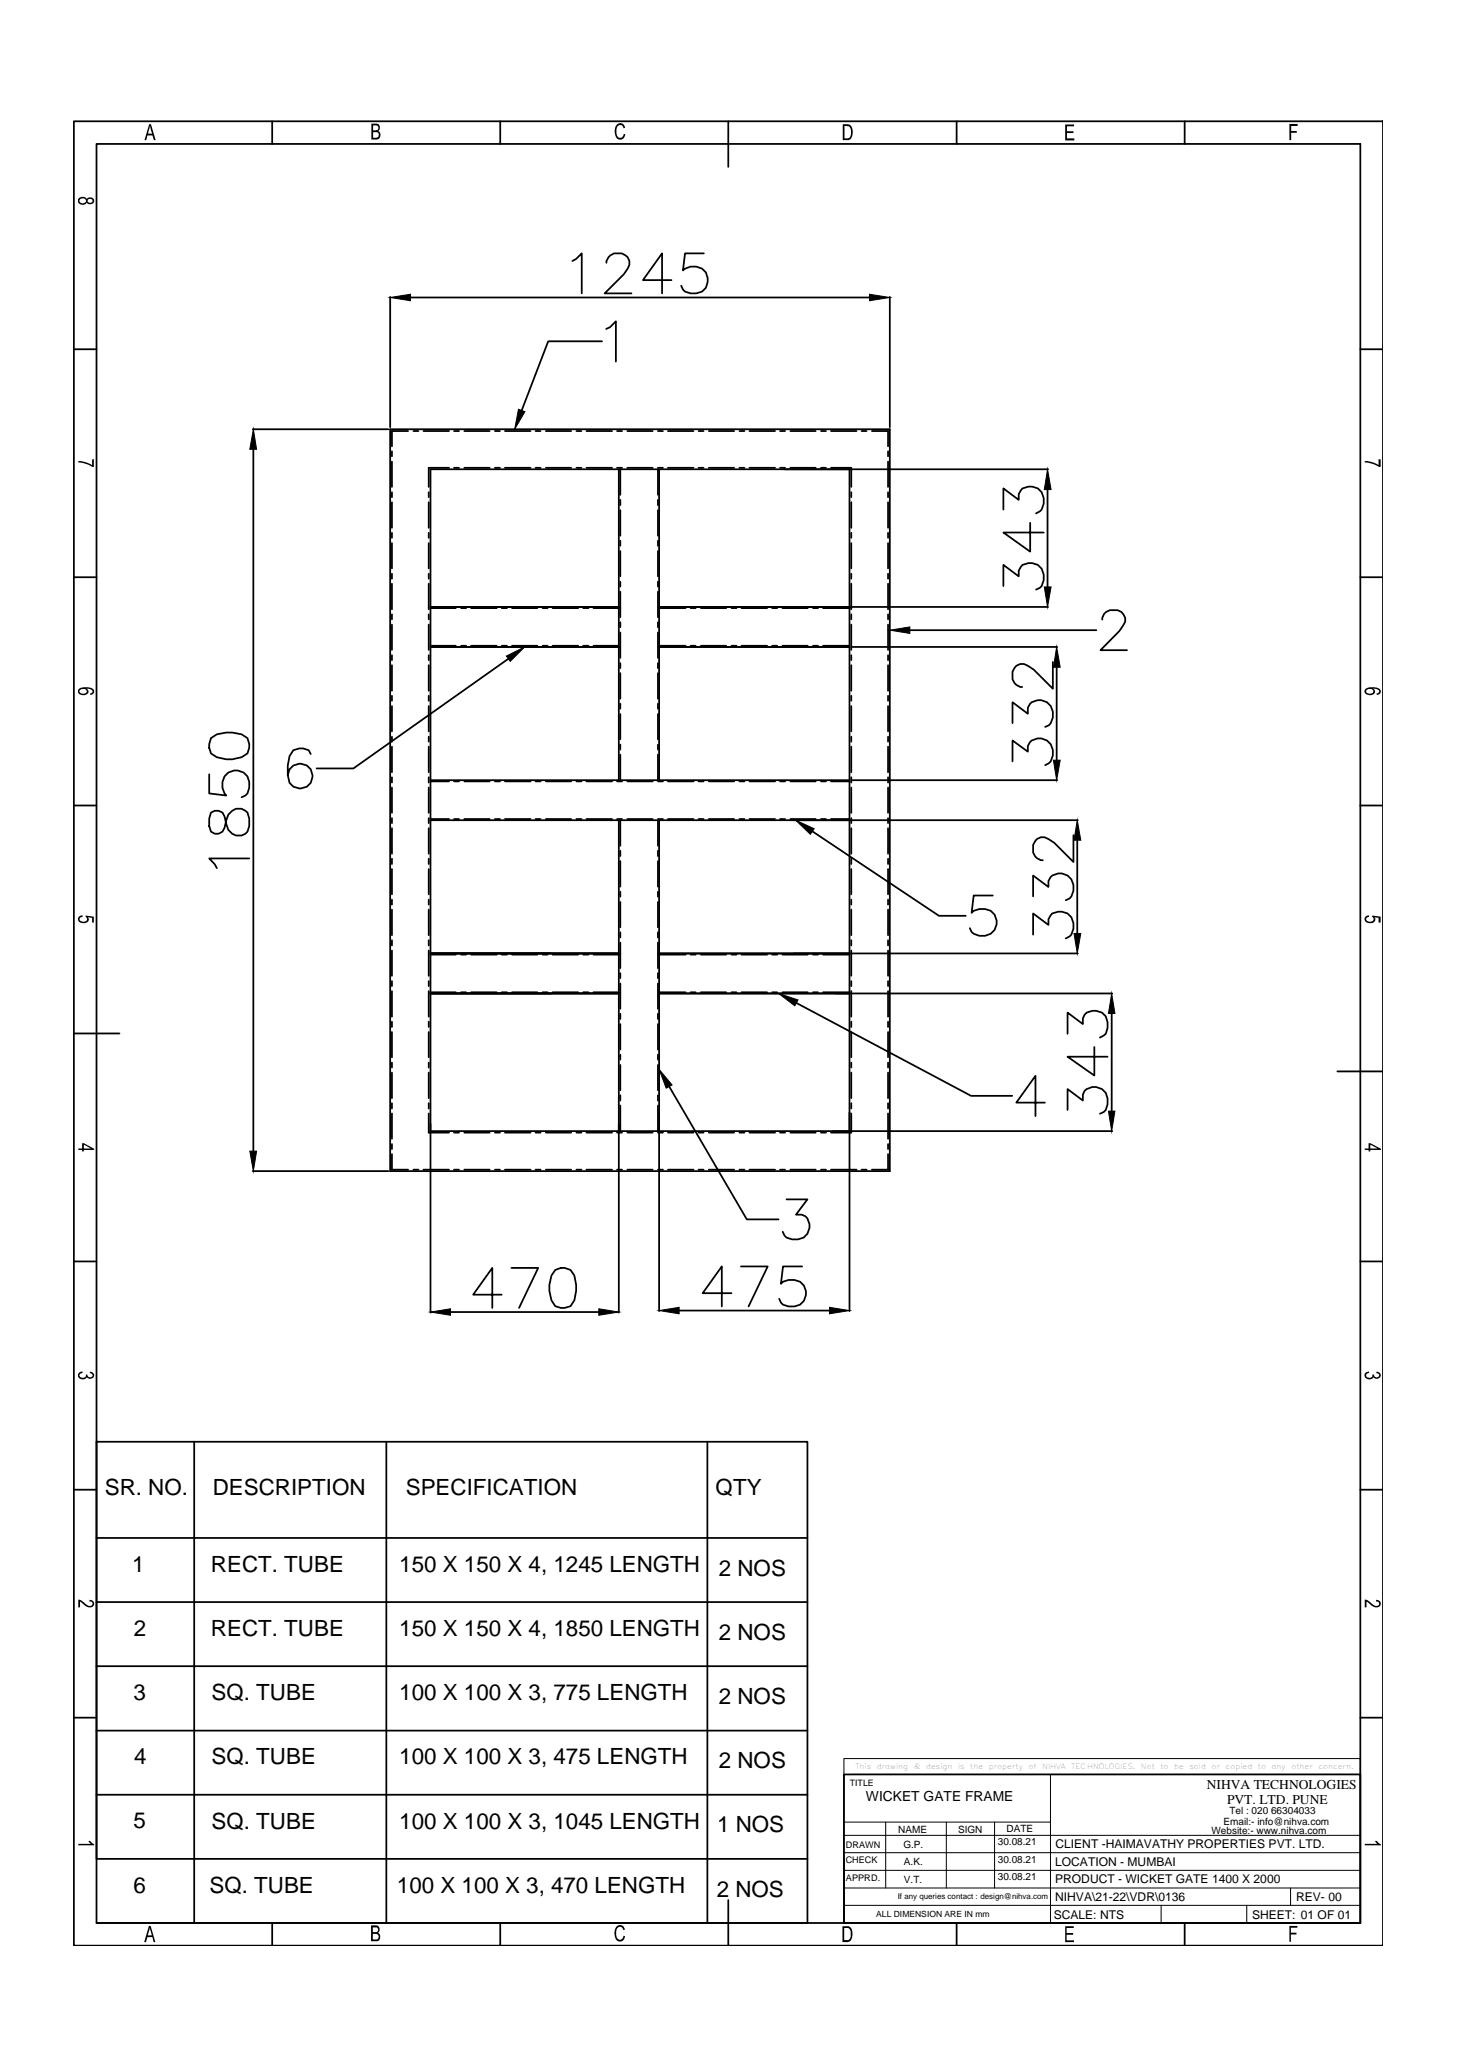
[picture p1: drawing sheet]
<svg xmlns="http://www.w3.org/2000/svg" width="210mm" height="297mm" viewBox="0 0 210 297" stroke-linecap="round" stroke-linejoin="round" font-family="sans-serif">
<!-- layer: 0 -->
<g fill="none" stroke="#000" stroke-width=".25">
<path d="M10.6 17.5h188.4v262.5h-188.4zM39.2 17.5v3.2M72 17.5v3.2M104.8 17.5v6.5M137.6 17.5v3.2M170.4 17.5v3.2M13.9 20.7h181.8v256h-181.8zM82.3 37.6l.6-.3 .8-.8v5.7M87.2 37.8a1.51 1.51 0 0 1 1.1-1.3h1.2a1.41 1.41 0 0 1 .8 2.2l-.6 .8-2.7 2.7h3.8M101.3 36.5h-2.7l-.3 2.4a2.24 2.24 0 0 1 3.3 .3 1.98 1.98 0 0 1-.1 2.3 1.98 1.98 0 0 1-2.1 .7l-.8-.2-.3-.3-.3-.6M10.6 50.3h3.3M56.1 42.7v18.8"/>
<path d="M59.1 42.8h66M86.6 49.1h-7.7l-3.8 10M87.2 47.3l.6-.2 .8-.9v5.8M96.6 40.3h-4.1l2.8-3.8v5.7M128 42.7v18.8M195.7 50.3h3.3M36.4 61.8h19.5M36.4 64.7v101M56.1 61.8h71.9v106.7h-71.9zM56.4 65v.7M56.4 66.4v3.7M56.4 70.8v.8"/>
<path d="M56.4 72.3v3.7M56.4 76.7v.7M56.4 78.2v3.6M58.7 62h-2.3v2.2M59.5 62h.7M60.9 62h3.7M61.7 70.8v.8M61.7 72.3v3.7M61.7 76.7v.7M61.7 78.2v3.6M64.6 67.3h-2.9v2.8M65.3 62h.7"/>
<path d="M65.3 67.3h.7M66.8 62h3.6M66.8 67.3h3.6M71.2 62h.7M71.2 67.3h.7M72.6 62h3.7M72.6 67.3h3.7M77 62h.8M77 67.3h.8M78.5 62h3.7M78.5 67.3h3.7M82.9 62h.8"/>
<path d="M82.9 67.3h.8M84.4 62h3.7M84.4 67.3h3.7M88.8 62h.7M88.8 67.3h.7M89 67.5v44.8M89.2 67.5v3.7M89.2 71.9v.8M89.2 73.4v3.7M89.2 77.8v.7M89.2 79.3v3.6M90.3 62h3.6"/>
<path d="M90.3 67.3h3.6M94.7 67.5v3.7M94.7 71.9v.8M94.7 73.4v3.7M94.7 77.8v.7M94.7 79.3v3.6M94.7 62h.7M94.7 67.3h.7M94.8 67.5v44.8M96.1 62h3.7M96.1 67.3h3.7M100.5 62h.7"/>
<path d="M100.5 67.3h.7M102 62h3.6M102 67.3h3.6M106.4 62h.7M106.4 67.3h.7M107.8 62h3.7M107.8 67.3h3.7M112.2 62h.7M112.2 67.3h.7M113.7 62h3.6M113.7 67.3h3.6M118.1 62h.7"/>
<path d="M118.1 67.3h.7M119.5 62h3.7M119.5 67.3h3v2.8M122.2 67.5v121.2M122.5 70.8v.8M122.5 72.3v3.7M122.5 76.7v.7M122.5 78.2v3.6M124 62h.7M125.4 62h2.4v2.2M127.8 65v.7M127.8 66.4v3.7"/>
<path d="M127.8 70.8v.8M127.8 72.3v3.7M127.8 76.7v.7M127.8 78.2v3.6M144.4 73.3v-3l2.2 1.6a1.59 1.59 0 0 1 1.9-1.9 1.96 1.96 0 0 1 1.7 2.5l-.3 .8-.8 .6M148.2 75.2v4.2l-3.8-2.8h5.8M150.7 70.5v14M150.8 67.5h-88.9v121.4M10.6 83.1h3.3M56.4 82.6v.7M56.4 84v3.7M56.4 88.4v.7"/>
<path d="M56.4 89.9v3.6M56.4 94.3v.7M56.4 95.7v3.7M61.7 82.6v.7M61.7 84v3.7M61.7 88.4v.7M61.7 89.9v3.6M61.7 94.3v.7M61.7 95.7v3.7M61.9 92.9h3.7M61.9 87.5h3.7M66.3 92.9h.8"/>
<path d="M66.3 87.5h.8M67.8 92.9h3.7M67.8 87.5h3.7M72.2 92.9h.7M72.2 87.5h.7M73.2 94.8l-22.4 15.8h-5.2M73.7 92.9h3.6M73.7 87.5h3.6M78.1 92.9h.7M78.1 87.5h.7M79.5 92.9h3.7M79.5 87.5h3.7"/>
<path d="M83.9 92.9h.8M83.9 87.5h.8M85 93.1h4h-27.1h27.1M85 87.3h4h-27.1h27.1M85.4 92.9h3.6M85.4 87.5h3.6M89.2 83.7v.7M89.2 85.1v3.7M89.2 89.5v.8M89.2 91v3.7M89.2 95.4v.8M89.2 96.9v3.7"/>
<path d="M94.7 83.7v.7M94.7 85.1v3.7M94.7 89.5v.8M94.7 91v3.7M94.7 95.4v.8M94.7 96.9v3.7M94.8 93.1h27.4M94.8 87.3h56M94.8 92.9h3.8M94.8 87.5h3.8M99.4 92.9h.7M99.4 87.5h.7"/>
<path d="M100.8 92.9h3.7M100.8 87.5h3.7M105.2 92.9h.8M105.2 87.5h.8M106.7 92.9h3.7M106.7 87.5h3.7M111.1 92.9h.7M111.1 87.5h.7M112.6 92.9h3.6M112.6 87.5h3.6M117 92.9h.7M117 87.5h.7"/>
<path d="M118.4 92.9h3.8M118.4 87.5h3.8M122.5 82.6v.7M122.5 84v3.7M122.5 88.4v.7M122.5 89.9v3.6M122.5 94.3v.7M122.5 95.7v3.7M122.5 93.1h29.6M127.8 82.6v.7M127.8 84v3.7M127.8 88.4v.7"/>
<path d="M127.8 89.9v3.6M127.8 94.3v.7M127.8 95.7v3.7M130.9 90.7h26.8M144.4 84.3v-3l2.2 1.6a1.59 1.59 0 0 1 1.9-1.9 1.96 1.96 0 0 1 1.7 2.5l-.3 .8-.3 .3-.5 .3M151.5 95.3v3.8l-2.8-2.7-.8-.6a1.39 1.39 0 0 0-2.2 .9v1.1a1.5 1.5 0 0 0 1.4 1.1M152 96v13.4M158.6 89.2a1.37 1.37 0 0 1 1.1-1.4h1.1a1.42 1.42 0 0 1 .8 2.2l-.6 .8-2.7 2.8h3.8M195.7 83.1h3.3M10.6 115.9h3.3M30.1 111.4v2.8l2.5 .3a2.06 2.06 0 0 1 0-3.1 2.06 2.06 0 0 1 3 .3 2.39 2.39 0 0 1-.3 2.8l-.5 .2M30.4 116.9l-.3 .9v1.1l.3 .8a1.17 1.17 0 0 0 1.9-.6l.3-1.1a1.75 1.75 0 0 1 1.1-1.5 1.75 1.75 0 0 1 1.9 .4 2.74 2.74 0 0 1-.3 3.1 1.77 1.77 0 0 1-2.7-1.4l-.3-1.1a1.21 1.21 0 0 0-1.9-.6z"/>
<path d="M30.4 106.2l.8-.5 1.4-.3h.8l1.4 .3 .8 .5 .3 .9v.5l-.3 .8a4.4 4.4 0 0 1-5.2 0l-.3-.8v-.5zM44.7 108.5l-.3-.5-.8-.3h-.5l-.9 .3-.5 .8-.3 1.4v1.4l.3 1.1a1.79 1.79 0 0 0 2.8 .2 1.79 1.79 0 0 0-.6-2.8 1.79 1.79 0 0 0-2.5 1.5M56.4 100.1v.8M56.4 101.6v3.7M56.4 106v.7M56.4 107.5v3.6M56.4 111.9v.7M56.4 113.3v3.7M56.4 117.7v.8M56.4 119.2v3.7M61.7 100.1v.8M61.7 101.6v3.7"/>
<path d="M61.7 106v.7M61.7 107.5v3.6M61.7 111.9v.7M61.7 113.3v3.7M61.7 117.7v.8M61.7 119.2v3.7M61.9 118h93.2M61.9 117.9h2.7M61.9 112.3h60.3M61.9 112.5h2.7M65.3 117.9h.7M65.3 112.5h.7"/>
<path d="M66.8 117.9h3.6M66.8 112.5h3.6M71.2 117.9h.7M71.2 112.5h.7M72.6 117.9h3.7M72.6 112.5h3.7M77 117.9h.8M77 112.5h.8M78.5 117.9h3.7M78.5 112.5h3.7M82.9 117.9h.8M82.9 112.5h.8"/>
<path d="M84.4 117.9h3.7M84.4 112.5h3.7M88.8 117.9h.7M88.8 112.5h.7M89 118v70.9M89.2 101.3v.7M89.2 102.8v3.6M89.2 107.2v.7M89.2 108.6v3.7M89.2 118v3.7M90.3 117.9h3.6M90.3 112.5h3.6"/>
<path d="M94.7 101.3v.7M94.7 102.8v3.6M94.7 107.2v.7M94.7 108.6v3.7M94.7 118v3.7M94.7 117.9h.7M94.7 112.5h.7M94.8 118v70.7M96.1 117.9h3.7M96.1 112.5h3.7M100.5 117.9h.7M100.5 112.5h.7"/>
<path d="M102 117.9h3.6M102 112.5h3.6M106.4 117.9h.7M106.4 112.5h.7M107.8 117.9h3.7M107.8 112.5h3.7M112.2 117.9h.7M112.2 112.5h.7M113.7 117.9h3.6M113.7 112.5h3.6M116.9 119.6l18.2 12.2h3.8M118.1 117.9h.7"/>
<path d="M118.1 112.5h.7M119.5 117.9h2.7M119.5 112.5h2.7M122.5 100.1v.8M122.5 101.6v3.7M122.5 106v.7M122.5 107.5v3.6M122.5 111.9v.7M122.5 113.3v3.7M122.5 117.7v.8M122.5 119.2v3.7M122.5 112.3h29.6"/>
<path d="M127.8 100.1v.8M127.8 101.6v3.7M127.8 106v.7M127.8 107.5v3.6M127.8 111.9v.7M127.8 113.3v3.7M127.8 117.7v.8M127.8 119.2v3.7M145.7 109.6v-3l2.2 1.6a1.59 1.59 0 0 1 1.9-1.9 2.13 2.13 0 0 1 1.1 3.5l-.5 .3M145.7 104.1v-3l2.2 1.6a1.6 1.6 0 0 1 1.9-1.9 2.16 2.16 0 0 1 1.1 3.6l-.5 .2M195.7 115.9h3.3M35.9 123.5h-5.8l.8 .9 .3 .5"/>
<path d="M56.4 123.6v.7M56.4 125.1v3.6M56.4 129.5v.7M56.4 130.9v3.7M56.4 135.3v.8M56.4 136.8v3.6M61.7 123.6v.7M61.7 125.1v3.6M61.7 129.5v.7M61.7 130.9v3.7M61.7 135.3v.8M61.7 136.8v3.6"/>
<path d="M61.9 137.2h27.1h-27.1M61.9 137.2h17.3M61.9 137.4h3.7M66.3 137.4h.8M67.8 137.4h3.7M72.2 137.4h.7M73.7 137.4h3.6M78.1 137.4h.7M79.5 137.4h3.7M83.9 137.4h.8M85.4 137.4h3.6M89.2 122.4v.8"/>
<path d="M89.2 123.9v3.7M89.2 128.3v.7M89.2 129.8v3.6M89.2 134.2v.7M89.2 135.7v3.6M94.7 122.4v.8M94.7 123.9v3.7M94.7 128.3v.7M94.7 129.8v3.6M94.7 134.2v.7M94.7 135.7v3.6M94.8 137.2h60.3"/>
<path d="M94.8 137.4h3.8M99.4 137.4h.7M100.8 137.4h3.7M105.2 137.4h.8M106.7 137.4h3.7M111.1 137.4h.7M112.6 137.4h3.6M117 137.4h.7M118.4 137.4h3.8M122.5 123.6v.7M122.5 125.1v3.6M122.5 129.5v.7"/>
<path d="M122.5 130.9v3.7M122.5 135.3v.8M122.5 136.8v3.6M127.8 123.6v.7M127.8 125.1v3.6M127.8 129.5v.7M127.8 130.9v3.7M127.8 135.3v.8M127.8 136.8v3.6M142.8 128.9h-2.7l-.3 2.5a2.28 2.28 0 0 1 3.3 .2 2.08 2.08 0 0 1-.5 2.8 2.08 2.08 0 0 1-2.8-.3l-.3-.5M148.6 134.5v-3l2.2 1.6a1.59 1.59 0 0 1 2-1.9 1.96 1.96 0 0 1 1.6 2.5l-.3 .8-.8 .6M148.6 129v-3l2.2 1.6a1.6 1.6 0 0 1 2-1.9 2.16 2.16 0 0 1 1.1 3.6l-.6 .3"/>
<path d="M154.4 120.2v3.9l-2.7-2.8-.9-.6a1.39 1.39 0 0 0-2.2 .9v1.1a1.5 1.5 0 0 0 1.4 1.1M155 120.9v13.4M10.6 148.7h6.6M56.4 141.2v.7M56.4 142.6v3.7M56.4 147v.8M56.4 148.5v3.7M56.4 152.9v.7M56.4 154.4v3.6M56.4 158.8v.7M61.7 141.2v.7M61.7 142.6v3.7"/>
<path d="M61.7 147v.8M61.7 148.5v3.7M61.7 152.9v.7M61.7 154.4v3.6M61.7 158.8v.7M61.9 143h27.1h-27.1M61.9 143h17.3M61.9 142.8h3.7M66.3 142.8h.8M67.8 142.8h3.7M72.2 142.8h.7M73.7 142.8h3.6"/>
<path d="M78.1 142.8h.7M79.5 142.8h3.7M83.9 142.8h.8M85.4 142.8h3.6M89.2 140.1v.7M89.2 141.5v3.7M89.2 145.9v.8M89.2 147.4v3.7M89.2 151.8v.7M89.2 153.3v3.6M89.2 157.6v.8M89.2 159.1v3.7"/>
<path d="M94.7 140.1v.7M94.7 141.5v3.7M94.7 145.9v.8M94.7 147.4v3.7M94.7 151.8v.7M94.7 153.3v3.6M94.7 157.6v.8M94.7 159.1v3.7M94.8 143h65.2M94.8 142.8h3.8M96.3 156.4l11.1 19.1h4.6M99.4 142.8h.7"/>
<path d="M100.8 142.8h3.7M105.2 142.8h.8M106.7 142.8h3.7M111.1 142.8h.7M112.6 142.8h3.6M114.6 144.3l25.1 13.4h5.9M117 142.8h.7M118.4 142.8h3.8M122.5 141.2v.7M122.5 142.6v3.7M122.5 147v.8M122.5 148.5v3.7"/>
<path d="M122.5 152.9v.7M122.5 154.4v3.6M122.5 158.8v.7M127.8 141.2v.7M127.8 142.6v3.7M127.8 147v.8M127.8 148.5v3.7M127.8 152.9v.7M127.8 154.4v3.6M127.8 158.8v.7M150.3 158.7h-4.1l2.8-3.9v5.8M153.6 159.7v-3l2.2 1.7a1.55 1.55 0 0 1 1.9-2 1.95 1.95 0 0 1 1.6 2.5l-.2 .8-.3 .3-.6 .3"/>
<path d="M153.6 148.8v-3.1l2.2 1.7a1.54 1.54 0 0 1 1.9-1.9 1.9 1.9 0 0 1 1.6 2.4l-.2 .9-.9 .5M157.4 150.7v4.1l-3.8-2.7h5.7M159.9 145.9v14M192.4 154.2h6.6M36.4 168.5h19.5M56.4 160.2v3.7M56.4 164.6v.8M56.4 166.1v2.2h2.3M59.5 168.3h.7M60.9 168.3h3.7M61.7 160.2v2.8h2.9M61.9 162.8h98.1"/>
<path d="M65.3 168.3h.7M65.3 163h.7M66.8 168.3h3.6M66.8 163h3.6M71.2 168.3h.7M71.2 163h.7M72.6 168.3h3.7M72.6 163h3.7M77 168.3h.8M77 163h.8M78.5 168.3h3.7M78.5 163h3.7"/>
<path d="M82.9 168.3h.8M82.9 163h.8M84.4 168.3h3.7M84.4 163h3.7M88.8 168.3h.7M88.8 163h.7M90.3 168.3h3.6M90.3 163h3.6M94.7 168.3h.7M94.7 163h.7M96.1 168.3h3.7M96.1 163h3.7"/>
<path d="M100.5 168.3h.7M100.5 163h.7M102 168.3h3.6M102 163h3.6M106.4 168.3h.7M106.4 163h.7M107.8 168.3h3.7M107.8 163h3.7M112.2 168.3h.7M112.2 163h.7M113.2 172.6h3l-1.7 2.2a1.55 1.55 0 0 1 2 1.9 1.95 1.95 0 0 1-2.5 1.7l-.8-.3-.3-.3-.3-.5M113.7 168.3h3.6"/>
<path d="M113.7 163h3.6M118.1 168.3h.7M118.1 163h.7M119.5 168.3h3.7M122.5 160.2v2.8h-3M124 168.3h.7M127.8 160.2v3.7M127.8 164.6v.8M127.8 166.1v2.2h-2.4M10.6 181.5h3.3M64.8 188.8h21.3M72.2 186.3h-4.1l2.7-3.8v5.7"/>
<path d="M73.6 182.5h3.8l-2.7 5.7M79.9 182.8a1.86 1.86 0 0 1 2.7 .8l.3 1.3v.9l-.3 1.3-.5 .9-.9 .2h-.5l-.8-.2a4.3 4.3 0 0 1 0-5.2zM97.7 188.6h21.6M105.2 186.1h-4.1l2.7-3.8v5.7M106.6 182.3h3.8l-2.7 5.7M115.4 182.3h-2.8l-.2 2.5a2.28 2.28 0 0 1 3.3 .2 1.98 1.98 0 0 1-.1 2.3 1.98 1.98 0 0 1-2.1 .7l-.9-.2-.2-.3-.3-.6M195.7 181.5h3.3M10.6 214.4h3.3M27.9 207.5v69.2M55.6 207.5v69.2M101.8 207.5v69.2M195.7 214.4h3.3"/>
<path d="M13.9 221.3h102.3M13.9 230.6h102.3M13.9 239.8h102.3M10.6 247.2h3.3M13.9 249.1h102.3M13.9 258.3h102.3M121.4 255.4h74.3v21.3h-74.3zM195.7 247.2h3.3M39.2 276.7v3.3M72 276.7v3.3M104.8 273.4v6.6M116.2 267.5h-102.3v-60h102.3v69.2h-102.3"/>
<path d="M121.4 267.3v9.4M127 276.7h68.7M137.6 276.7v3.3M170.4 276.7v3.3"/>
</g>
<g fill="none" stroke="#000" stroke-width=".14">
<path d="M121.4 253.1h74.3v2.3h-74.3zM121.4 255.4v21.3M122.6 255.4h73.1M151.1 255.4v21.3M121.4 271.7h74.3M121.4 269.2h74.3M121.4 266.6h74.3M121.4 264.1h74.3M121.4 262.2h29.7M121.4 274.2h74.3M127.4 262.2v9.5M136.1 262.2v9.5"/>
<path d="M143.1 262.2v9.5M167 274.2v2.5M179.4 274.2v2.5M185.7 271.7v2.5"/>
</g>
<g fill="#000">
<path d="M88.8 17.9l.2-.1a.68 .68 0 0 1 .9 .6h-.2a.52 .52 0 0 0-.6-.4 .52 .52 0 0 0-.4 .6v.7a.51 .51 0 0 0 .5 .5 .51 .51 0 0 0 .5-.5h.3l-.3 .6a.76 .76 0 0 1-.8 .1 .76 .76 0 0 1-.4-.8v-.8zM153.2 17.9h1.3v.3h-1v.7h.9v.2h-.9v.8h1.1v.3h-1.4zM185.5 17.8h1.2v.3h-.9v.8h.8v.2h-.8v1.1h-.3zM11.3 66.4l1.1 .1 .9 .4v-.8h.2v1.1h-.2l-1.1-.5-.9-.1zM196.3 66.4l1.1 .1 .9 .4v-.8h.3v1.1h-.2l-1.3-.6h-.8zM11.3 132l.5-.3h.1v.3a.33 .33 0 0 0-.5 .3 .33 .33 0 0 0 .4 .3h.3a.36 .36 0 0 0 .4-.2 .36 .36 0 0 0-.2-.4v-.2l1.2 .1v.9h-.2v-.7l-.7-.1 .1 .1a.63 .63 0 0 1-.1 .6 .63 .63 0 0 1-.7 .2l-.5-.3a.5 .5 0 0 1-.1-.6zM196.4 131.9l.5-.2 .1 .3a.35 .35 0 0 0-.4 .3 .35 .35 0 0 0 .4 .3h.1a.38 .38 0 0 0 .5-.1 .38 .38 0 0 0-.2-.5v-.2l1.2 .1v.9h-.3v-.7l-.6-.1 .1 .1a.65 .65 0 0 1-.2 .7 .65 .65 0 0 1-.7 0l-.3-.1a.53 .53 0 0 1-.2-.8zM11.3 197.7l.5-.3h.1v.2a.35 .35 0 0 0-.5 .3 .35 .35 0 0 0 .5 .4h.1a.33 .33 0 0 0 .3-.5h.3a.38 .38 0 0 0 .3 .4 .38 .38 0 0 0 .4-.3l-.1-.2-.3-.1 .1-.2 .4 .1a.55 .55 0 0 1-.1 .9 .55 .55 0 0 1-.8-.2l-.3 .3-.6-.1a.58 .58 0 0 1-.3-.7zM196.4 197.6l.5-.2 .1 .2h-.1a.35 .35 0 0 0-.3 .4 .35 .35 0 0 0 .4 .3h.1a.38 .38 0 0 0 .3-.5h.3a.35 .35 0 0 0 .4 .4 .35 .35 0 0 0 .3-.4l-.4-.2v-.2l.3 .1a.54 .54 0 0 1 .2 .8 .54 .54 0 0 1-.8 0l-.1-.1-.3 .3h-.4a.57 .57 0 0 1-.5-.9zM11.3 230.2l.4 .1 1 .8a.36 .36 0 0 0 .5-.1 .36 .36 0 0 0-.1-.5h-.2v-.3l.4 .1 .2 .2v.3a.71 .71 0 0 1-.5 .5 .71 .71 0 0 1-.7-.2l-.8-.6v.8h-.2zM196.3 230.2l.4 .1 .9 .6a.44 .44 0 0 0 .5 .2 .44 .44 0 0 0 .3-.5l-.4-.1v-.3l.2 .1a.57 .57 0 0 1 .4 .7 .57 .57 0 0 1-.9 .3l-.3-.2-.8-.6v.8h-.3zM11.3 265.4h1.7l-.3-.5h.3l.1 .2 .4 .3v.2h-2.2z"/>
<path d="M88.6 277.3l.4-.3h.4l.3 .3 .2 .4-.2 .1-.1-.2a.53 .53 0 0 0-.6-.2 .53 .53 0 0 0-.4 .6l.1 .8a.49 .49 0 0 0 .6 .4 .49 .49 0 0 0 .4-.6l.2 .1v.1l-.2 .4-.2 .2h-.5l-.4-.3-.2-.4v-.7zM153.2 277.2h1.3v.3h-1v.7h.9v.2h-.9v.8h1v.3h-1.3zM185.5 277.2h1.1v.2h-.9v.7h.8v.3h-.8v1.1h-.2zM196.3 265.4h1.8l-.3-.5h.3l.3 .4 .3 .1v.2h-2.4z"/>
<path d="M11.3 28.5l.4-.2h.3a.45 .45 0 0 1 .5 .4v-.1a.55 .55 0 0 1 .8-.1 .55 .55 0 0 1 .1 .8l-.2 .1a.49 .49 0 0 1-.7-.3l-.1 .3-.4 .1-.5-.1a.55 .55 0 0 1-.2-.9zM12.7 28.7a.32 .32 0 0 0 0 .4 .32 .32 0 0 0 .5 0 .32 .32 0 0 0 0-.4zM11.6 28.6a.39 .39 0 0 0-.1 .6 .39 .39 0 0 0 .6 0 .36 .36 0 0 0 .2-.5 .36 .36 0 0 0-.5-.1z"/>
<path d="M21.5 17.9h.2l.7 2.3h-.3l-.2-.7h-.7l-.2 .7h-.2zM21.5 18.1l-.2 1.1h.6z"/>
<path d="M53.4 17.8h.7a.57 .57 0 0 1 .6 .4 .57 .57 0 0 1-.3 .7l.3 .1v.4a.58 .58 0 0 1-.6 .7h-.7zM53.7 18v.8h.3a.36 .36 0 0 0 .4-.4 .36 .36 0 0 0-.4-.4zM53.7 19v.8h.4a.4 .4 0 0 0 .4-.4 .4 .4 0 0 0-.4-.4z"/>
<path d="M121.2 17.9h1l.4 .5v1.1l-.1 .4-.4 .3h-.9zM121.5 18.1v1.8h.4a.74 .74 0 0 0 .5-1v-.3a.51 .51 0 0 0-.6-.5z"/>
<path d="M11.3 99.2l.1-.1 .5-.2h.8l.4 .1a.49 .49 0 0 1 .5 .6 .49 .49 0 0 1-.6 .4v-.2a.3 .3 0 0 0 .3-.3 .3 .3 0 0 0-.3-.3l-.6-.1a.47 .47 0 0 1 .3 .6 .47 .47 0 0 1-.5 .3h-.4l-.3-.1a.46 .46 0 0 1-.2-.7zM11.6 99.2v.1a.33 .33 0 0 0-.1 .4 .33 .33 0 0 0 .4 .1h.2a.36 .36 0 0 0 .4-.4 .36 .36 0 0 0-.5-.2z"/>
<path d="M196.4 99.2l.6-.3h.8l.6 .2a.5 .5 0 0 1 .2 .6 .5 .5 0 0 1-.5 .3l-.1-.2a.3 .3 0 0 0 .4-.3 .3 .3 0 0 0-.3-.3l-.6-.1 .1 .1a.5 .5 0 0 1 .2 .6 .5 .5 0 0 1-.6 .2h-.5a.53 .53 0 0 1-.3-.8zM196.7 99.2a.3 .3 0 0 0-.1 .4 .3 .3 0 0 0 .3 .2h.2a.37 .37 0 0 0 .5-.4 .37 .37 0 0 0-.6-.2z"/>
<path d="M11.8 164.5h.3l1.4 .8v.2h-1.4v.2h-.3v-.2h-.5v-.2h.5zM12.1 164.7v.6h1z"/>
<path d="M196.9 164.5h.2l1.6 .8v.2h-1.6v.2h-.2v-.2h-.6v-.2h.6zM197.1 164.7v.6h1.1z"/>
<path d="M21.4 277.2h.3l.7 2.3h-.3l-.2-.7h-.7l-.2 .7h-.3zM21.5 277.4l-.2 1.1h.5z"/>
<path d="M53.4 277.1h1l.2 .4a.6 .6 0 0 1-.2 .7l.3 .3-.1 .6a.46 .46 0 0 1-.5 .3h-.7zM53.6 277.4v.7h.4a.34 .34 0 0 0 .4-.4 .34 .34 0 0 0-.4-.3zM53.6 278.3v.8h.5a.4 .4 0 0 0 .4-.4 .4 .4 0 0 0-.5-.4z"/>
<path d="M121.2 277.2h.9l.3 .2 .2 .3v.3v.9l-.3 .5-1.1 .1zM121.5 277.5v1.7h.3a.72 .72 0 0 0 .6-1l-.1-.4a.52 .52 0 0 0-.5-.3z"/>
</g>
<g fill="#000" stroke="#000" stroke-width=".14">
<path d="M56.1 42.8l3-.5v1zM74.6 58.9l.9 .3-1.5 2.6zM125.1 42.3l2.9 .5-2.9 .5zM36.4 61.8l.5 2.9h-1zM150.7 67.5l.5 3h-1zM72.9 94.4l2.6-1.3-2.1 2.1zM128 90.7l2.9-.5v1zM150.2 84.5h1l-.5 2.8zM152 93.1l.5 2.9h-.9zM151.6 109.4h.9l-.5 2.9zM114.5 118l2.6 1.3-.5 .8zM155 118l.5 2.9h-1z"/>
<path d="M154.5 134.3h1l-.5 2.9zM94.8 153.9l1.9 2.2-.9 .5zM112 143l2.8 .9-.5 .9zM159.9 143l.5 2.9h-.9zM159.5 159.9h.9l-.5 2.9zM35.9 165.7h1l-.5 2.8zM61.9 188.8l2.9-.4v.9zM86.1 188.4l2.9 .4-2.9 .5zM94.8 188.6l2.9-.5v1zM119.3 188.1l2.9 .5-2.9 .5z"/>
</g>
<g font-size="3.2">
<text x="15.1" y="215.1">SR. NO.</text>
<text x="30.6" y="215.1">DESCRIPTION</text>
<text x="58.4" y="215.1">SPECIFICATION</text>
<text x="103" y="215.1">QTY</text>
<text x="19" y="226.2">1</text>
<text x="30.4" y="226.2">RECT. TUBE</text>
<text x="57.4" y="226.2">150 X 150 X 4, 1245 LENGTH</text>
<text x="103.4" y="226.8">2 NOS</text>
<text x="19.3" y="235.4">2</text>
<text x="30.4" y="235.5">RECT. TUBE</text>
<text x="57.4" y="235.5">150 X 150 X 4, 1850 LENGTH</text>
<text x="103.4" y="236">2 NOS</text>
<text x="19.2" y="244.7">3</text>
<text x="30.4" y="244.7">SQ. TUBE</text>
<text x="57.4" y="244.7">100 X 100 X 3, 775 LENGTH</text>
<text x="103.4" y="245.3">2 NOS</text>
<text x="19.3" y="253.9">4</text>
<text x="30.4" y="253.9">SQ. TUBE</text>
<text x="57.4" y="253.9">100 X 100 X 3, 475 LENGTH</text>
<text x="103.4" y="254.5">2 NOS</text>
<text x="19.2" y="263.1">5</text>
<text x="30.4" y="263.2">SQ. TUBE</text>
<text x="57.4" y="263.2">100 X 100 X 3, 1045 LENGTH</text>
<text x="103.2" y="263.7">1 NOS</text>
<text x="19.2" y="272.4">6</text>
<text x="30.1" y="272.4">SQ. TUBE</text>
<text x="57.1" y="272.4">100 X 100 X 3, 470 LENGTH</text>
<text x="103.1" y="272.9">2 NOS</text>
</g>
<text font-size="2" x="124.6" y="259.1">WICKET GATE FRAME</text>
<g font-size="1.9">
<text x="173.6" y="257.4">NIHVA TECHNOLOGIES</text>
<text x="176.5" y="259.6">PVT. LTD. PUNE</text>
</g>
<g font-size="1.7">
<text x="151.8" y="268.5">LOCATION - MUMBAI</text>
<text x="151.8" y="266">CLIENT -HAIMAVATHY PROPERTIES PVT. LTD.</text>
<text x="151.8" y="273.6">NIHVA\21-22\VDR\0136</text>
<text x="151.8" y="271">PRODUCT - WICKET GATE 1400 X 2000</text>
<text x="186.5" y="273.5">REV- 00</text>
<text x="151.6" y="276.1">SCALE: NTS</text>
<text x="180.1" y="276.1">SHEET: 01 OF 01</text>
</g>
<g font-size="1.4">
<text x="129.2" y="263.8">NAME</text>
<text x="137.8" y="263.8">SIGN</text>
<text x="144.8" y="263.7">DATE</text>
<text x="174.3" y="263.9">Website:- www.nihva.com</text>
<text x="176" y="262.6">Email:- info@nihva.com</text>
<text x="176.9" y="261.1">Tel : 020 66304033</text>
<text x="130" y="265.9">G.P.</text>
<text x="130" y="268.4">A.K.</text>
<text x="143.6" y="265.5">30.08.21</text>
<text x="143.6" y="268.1">30.08.21</text>
<text x="130" y="270.9">V.T.</text>
<text x="143.6" y="270.6">30.08.21</text>
</g>
<g font-size="1.3">
<text x="122.3" y="257">TITLE</text>
<text x="121.7" y="268.2">CHECK</text>
<text x="121.7" y="265.9">DRAWN</text>
<text x="121.7" y="270.7">APPRD.</text>
</g>
<text font-size="1.2" x="126.1" y="275.9">ALL DIMENSION ARE IN mm</text>
<g font-size="1.1">
<text x="123.1" y="254.5">This</text>
<text x="126.1" y="254.5">drawing</text>
<text x="131.5" y="254.5">&amp;</text>
<text x="133.2" y="254.5">design</text>
<text x="137.8" y="254.5">is</text>
<text x="139.6" y="254.5">the</text>
<text x="142.3" y="254.5">property</text>
<text x="148" y="254.5">of</text>
<text x="149.9" y="254.5">NIHVA</text>
<text x="154.1" y="254.5">TECHNOLOGIES.</text>
<text x="164.1" y="254.5">Not</text>
<text x="166.9" y="254.5">to</text>
<text x="168.9" y="254.5">be</text>
<text x="171.1" y="254.5">sold</text>
<text x="174.3" y="254.5">or</text>
<text x="176.3" y="254.5">copied</text>
<text x="181" y="254.5">to</text>
<text x="182.9" y="254.5">any</text>
<text x="185.8" y="254.5">other</text>
<text x="189.7" y="254.5">concern.</text>
<text x="129.2" y="273.4">If any queries contact : design@nihva.com</text>
</g>
</svg>
